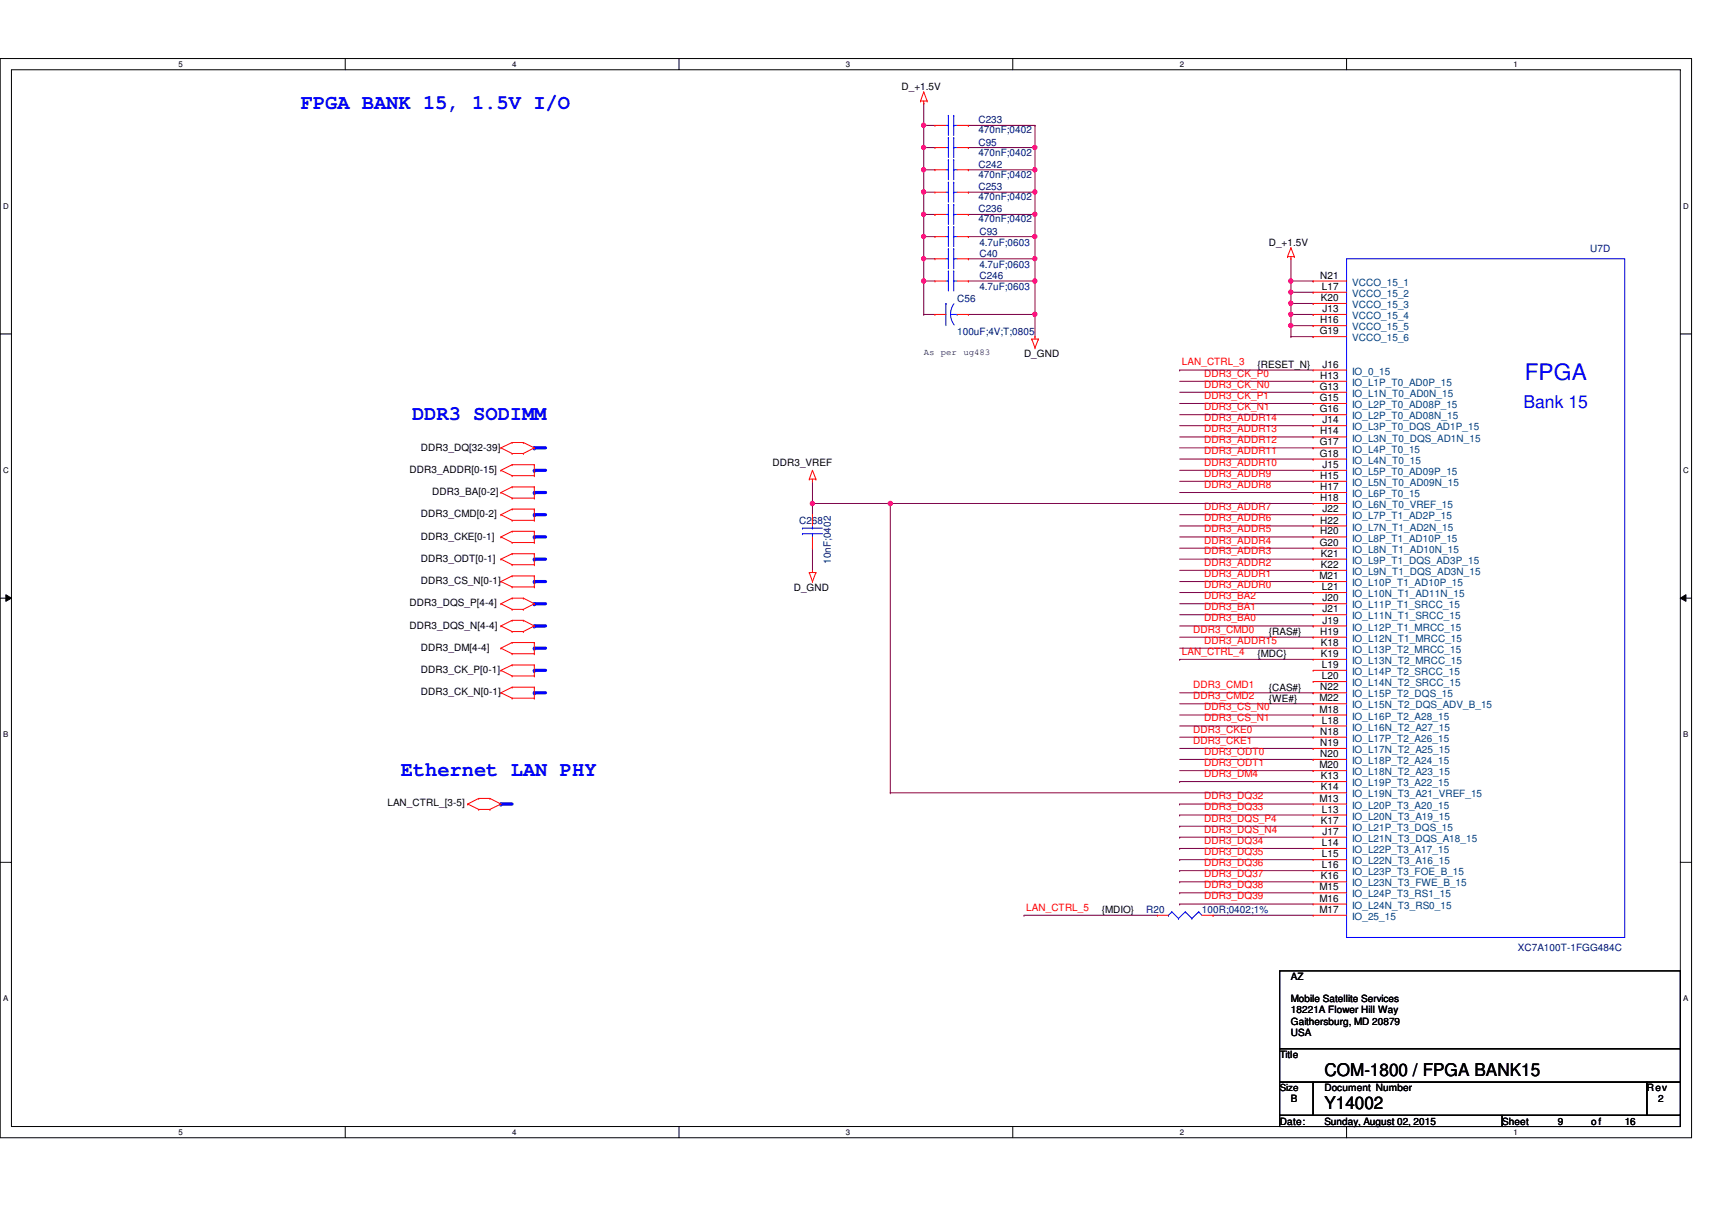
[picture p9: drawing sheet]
<svg xmlns="http://www.w3.org/2000/svg" width="297mm" height="210mm" viewBox="0 0 297 210" stroke-linecap="round" stroke-linejoin="round" font-family="sans-serif">
<path d="M0 10.2h293.5v187.2h-293.5zM2 12.1h289.5v183.4h-289.5z" fill="none" stroke="#000" stroke-width=".17"/>
<g fill="#fff">
<path d="M30.9 10.4h.8v1.5h-.8z"/>
<path d="M30.9 195.7h.8v1.5h-.8z"/>
</g>
<path d="M59.9 10.2v1.9M59.9 195.5v1.9" fill="none" stroke="#000" stroke-width=".17"/>
<g fill="#fff">
<path d="M88.9 10.4h.7v1.5h-.7z"/>
<path d="M88.9 195.7h.7v1.5h-.7z"/>
</g>
<path d="M117.8 10.2v1.9M117.8 195.5v1.9" fill="none" stroke="#000" stroke-width=".17"/>
<g fill="#fff">
<path d="M146.8 10.4h.7v1.5h-.7z"/>
<path d="M146.8 195.7h.7v1.5h-.7z"/>
</g>
<path d="M175.7 10.2v1.9M175.7 195.5v1.9" fill="none" stroke="#000" stroke-width=".17"/>
<g fill="#fff">
<path d="M204.7 10.4h.7v1.5h-.7z"/>
<path d="M204.7 195.7h.7v1.5h-.7z"/>
</g>
<path d="M233.6 10.2v1.9M233.6 195.5v1.9" fill="none" stroke="#000" stroke-width=".17"/>
<g fill="#fff">
<path d="M262.6 10.4h.8v1.5h-.8z"/>
<path d="M262.6 195.7h.8v1.5h-.8z"/>
<path d="M.5 35h1v1.5h-1z"/>
<path d="M292.1 35h.9v1.5h-.9z"/>
<path d="M.5 80.9h1v1.5h-1z"/>
<path d="M292.1 80.9h.9v1.5h-.9z"/>
</g>
<path d="M0 58h2M291.5 58h2" fill="none" stroke="#000" stroke-width=".17"/>
<g fill="#fff">
<path d="M.5 126.7h.9v1.5h-.9z"/>
<path d="M292.1 126.7h.8v1.5h-.8z"/>
</g>
<path d="M0 103.8h2M1 103.2l1 .6-1 .6zM291.5 103.8l1-.6v1.2zM291.5 103.8h2" fill="none" stroke="#000" stroke-width=".17"/>
<path d="M1 103.2l1 .6-1 .6zM291.5 103.8l1-.6v1.2z" fill="#000"/>
<g fill="#fff">
<path d="M.5 172.6h.9v1.5h-.9z"/>
<path d="M292.1 172.6h.8v1.5h-.8z"/>
</g>
<path d="M0 149.6h2M291.5 149.6h2" fill="none" stroke="#000" stroke-width=".17"/>
<path d="M224 48.8h.1M224 44.9v3.9" fill="none" stroke="#800040" stroke-width=".17"/>
<circle cx="223.9" cy="48.8" r=".38" fill="#f0f"/>
<circle cx="223.9" cy="48.8" r=".38" fill="none" stroke="#f0f" stroke-width=".17"/>
<path d="M224 50.7h.1M224 58.4h3.8M227.8 58.4h.1M227.8 48.8h.1M227.8 48.8h-3.8v1.9" fill="none" stroke="#800040" stroke-width=".17"/>
<circle cx="224" cy="50.7" r=".37" fill="#f0f"/>
<circle cx="224" cy="50.7" r=".37" fill="none" stroke="#f0f" stroke-width=".17"/>
<path d="M224 52.7h.1M227.8 50.7h.1M227.8 50.7h-3.8v2" fill="none" stroke="#800040" stroke-width=".17"/>
<circle cx="223.9" cy="52.6" r=".38" fill="#f0f"/>
<circle cx="223.9" cy="52.6" r=".38" fill="none" stroke="#f0f" stroke-width=".17"/>
<path d="M224 54.6h.1M227.8 52.7h.1M227.8 52.7h-3.8v1.9" fill="none" stroke="#800040" stroke-width=".17"/>
<circle cx="224" cy="54.5" r=".37" fill="#f0f"/>
<circle cx="224" cy="54.5" r=".37" fill="none" stroke="#f0f" stroke-width=".17"/>
<path d="M224 56.5h.1M224 56.5h3.8M227.8 54.6h.1M227.8 56.5h.1M227.8 54.6h-3.8v1.9" fill="none" stroke="#800040" stroke-width=".17"/>
<circle cx="224" cy="56.5" r=".37" fill="#f0f"/>
<circle cx="224" cy="56.5" r=".37" fill="none" stroke="#f0f" stroke-width=".17"/>
<path d="M179.6 37.2v3.9M179.6 41.1h.1M224 58.4h.1M224 56.5v1.9" fill="none" stroke="#800040" stroke-width=".17"/>
<circle cx="179.5" cy="37.2" r=".37" fill="#f0f"/>
<circle cx="179.5" cy="37.2" r=".37" fill="none" stroke="#f0f" stroke-width=".17"/>
<path d="M160.3 37.2v3.9M160.3 41.1h.1M179.6 48.8h.1M179.6 44.9h.1M179.6 41.1v7.7" fill="none" stroke="#800040" stroke-width=".17"/>
<circle cx="160.2" cy="37.2" r=".37" fill="#f0f"/>
<circle cx="160.2" cy="37.2" r=".37" fill="none" stroke="#f0f" stroke-width=".17"/>
<path d="M160.3 48.8h.1M160.3 44.9v3.9" fill="none" stroke="#800040" stroke-width=".17"/>
<circle cx="160.2" cy="48.8" r=".38" fill="#f0f"/>
<circle cx="160.2" cy="48.8" r=".38" fill="none" stroke="#f0f" stroke-width=".17"/>
<path d="M160.3 44.9h.1M160.3 41.1v3.8" fill="none" stroke="#800040" stroke-width=".17"/>
<circle cx="160.2" cy="44.9" r=".37" fill="#f0f"/>
<circle cx="160.2" cy="44.9" r=".37" fill="none" stroke="#f0f" stroke-width=".17"/>
<path d="M168 54.6h11.6M179.6 54.6h.1" fill="none" stroke="#800040" stroke-width=".17"/>
<circle cx="179.5" cy="54.5" r=".37" fill="#f0f"/>
<circle cx="179.5" cy="54.5" r=".37" fill="none" stroke="#f0f" stroke-width=".17"/>
<g fill="none" stroke="#800040" stroke-width=".17">
<path d="M160.3 29.5h.1M160.3 33.4h.1M160.3 29.5h1.9M160.3 33.4h1.9M168 21.8h.1M168 29.5h.1M168 33.4h.1M168 29.5h11.6M168 21.8h11.6M179.6 21.8h.1M179.6 25.6h.1M179.6 29.5h.1"/>
<path d="M179.6 21.8v11.6h-11.6M160.3 54.6h.1M160.3 48.8h.1M160.3 54.6h1.9M160.3 48.8v5.8M179.6 48.8h.1M179.6 48.8v5.8"/>
</g>
<circle cx="179.5" cy="29.5" r=".38" fill="#f0f"/>
<circle cx="179.5" cy="29.5" r=".38" fill="none" stroke="#f0f" stroke-width=".17"/>
<path d="M160.3 17.9h.1M160.3 17.9v3.9M160.3 21.8h.1M160.3 29.5h.1M160.3 29.5v3.9M160.3 21.8h1.9" fill="none" stroke="#800040" stroke-width=".17"/>
<circle cx="160.2" cy="29.5" r=".38" fill="#f0f"/>
<circle cx="160.2" cy="29.5" r=".38" fill="none" stroke="#f0f" stroke-width=".17"/>
<path d="M179.6 33.4h.1M179.6 33.4v3.8" fill="none" stroke="#800040" stroke-width=".17"/>
<circle cx="179.5" cy="33.3" r=".38" fill="#f0f"/>
<circle cx="179.5" cy="33.3" r=".38" fill="none" stroke="#f0f" stroke-width=".17"/>
<path d="M160.3 25.6h.1M160.3 25.6v3.9" fill="none" stroke="#800040" stroke-width=".17"/>
<circle cx="160.2" cy="25.6" r=".37" fill="#f0f"/>
<circle cx="160.2" cy="25.6" r=".37" fill="none" stroke="#f0f" stroke-width=".17"/>
<path d="M160.3 21.8h.1M160.3 21.8v3.8" fill="none" stroke="#800040" stroke-width=".17"/>
<circle cx="160.2" cy="21.7" r=".37" fill="#f0f"/>
<circle cx="160.2" cy="21.7" r=".37" fill="none" stroke="#f0f" stroke-width=".17"/>
<path d="M160.3 25.6h.1M160.3 25.6h1.9M168 25.6h.1M168 25.6h11.6" fill="none" stroke="#800040" stroke-width=".17"/>
<circle cx="179.5" cy="25.6" r=".37" fill="#f0f"/>
<circle cx="179.5" cy="25.6" r=".37" fill="none" stroke="#f0f" stroke-width=".17"/>
<path d="M168 48.8h.1M168 48.8h11.6M179.6 54.6h.1M179.6 54.6v3.8" fill="none" stroke="#800040" stroke-width=".17"/>
<circle cx="179.5" cy="48.8" r=".38" fill="#f0f"/>
<circle cx="179.5" cy="48.8" r=".38" fill="none" stroke="#f0f" stroke-width=".17"/>
<path d="M160.3 33.4h.1M160.3 33.4v3.8M160.3 48.8h.1M160.3 48.8h1.9" fill="none" stroke="#800040" stroke-width=".17"/>
<circle cx="160.2" cy="33.3" r=".38" fill="#f0f"/>
<circle cx="160.2" cy="33.3" r=".38" fill="none" stroke="#f0f" stroke-width=".17"/>
<path d="M160.3 37.2h1.9M162.2 37.2h.1M168 37.2h.1M168 37.2h11.6M168 41.1h.1M168 41.1h11.6" fill="none" stroke="#800040" stroke-width=".17"/>
<circle cx="179.5" cy="41" r=".37" fill="#f0f"/>
<circle cx="179.5" cy="41" r=".37" fill="none" stroke="#f0f" stroke-width=".17"/>
<path d="M160.3 41.1h.1M160.3 41.1h1.9" fill="none" stroke="#800040" stroke-width=".17"/>
<circle cx="160.2" cy="41" r=".37" fill="#f0f"/>
<circle cx="160.2" cy="41" r=".37" fill="none" stroke="#f0f" stroke-width=".17"/>
<path d="M168 44.9h.1M168 44.9h11.6" fill="none" stroke="#800040" stroke-width=".17"/>
<circle cx="179.5" cy="44.9" r=".37" fill="#f0f"/>
<circle cx="179.5" cy="44.9" r=".37" fill="none" stroke="#f0f" stroke-width=".17"/>
<g fill="none" stroke="#800040" stroke-width=".17">
<path d="M160.3 44.9h.1M160.3 44.9h1.9M204.7 139.5h.1M204.7 139.5h23.1M204.7 141.4h.1M204.7 147.2h.1M204.7 149.2h.1M204.7 151.1h.1M204.7 153h.1M204.7 154.9h.1M204.7 156.9h.1M204.7 141.4h23.1"/>
<path d="M204.7 147.2h23.1M204.7 149.2h23.1M204.7 151.1h23.1M204.7 153h23.1M204.7 154.9h23.1M204.7 156.9h23.1"/>
</g>
<path d="M92.7 77.7h2" fill="none" stroke="#00f" stroke-width=".55"/>
<circle cx="92.7" cy="77.7" r=".28" fill="#00f"/>
<path d="M92.7 81.6h2" fill="none" stroke="#00f" stroke-width=".55"/>
<circle cx="92.7" cy="81.6" r=".28" fill="#00f"/>
<g fill="none" stroke="#800040" stroke-width=".17">
<path d="M204.7 73.9h23.1M204.7 75.8h23.1M204.7 77.7h23.1M204.7 79.7h23.1M227.8 73.9h.1M227.8 75.8h.1M227.8 77.7h.1M227.8 79.7h.1M204.7 81.6h23.1M204.7 83.5h23.1M204.7 85.5h23.1M204.7 89.3h23.1"/>
<path d="M204.7 91.3h23.1M204.7 93.2h23.1M204.7 95.1h23.1M204.7 99h23.1M204.7 97h23.1M227.8 81.6h.1M227.8 83.5h.1M227.8 85.5h.1M227.8 89.3h.1M227.8 91.3h.1M227.8 93.2h.1M227.8 95.1h.1"/>
<path d="M227.8 99h.1M227.8 97h.1M204.7 100.9h23.1M204.7 102.8h23.1M227.8 100.9h.1M227.8 102.8h.1"/>
</g>
<path d="M92.7 85.5h2" fill="none" stroke="#00f" stroke-width=".55"/>
<circle cx="92.7" cy="85.5" r=".28" fill="#00f"/>
<path d="M204.7 104.8h23.1M204.7 106.7h23.1M204.7 108.6h23.1M227.8 104.8h.1M227.8 106.7h.1M227.8 108.6h.1" fill="none" stroke="#800040" stroke-width=".17"/>
<path d="M92.7 89.3h2" fill="none" stroke="#00f" stroke-width=".55"/>
<circle cx="92.7" cy="89.3" r=".28" fill="#00f"/>
<path d="M204.7 110.6h23.1M227.8 110.6h.1M204.7 120.2h23.1M204.7 122.1h23.1M227.8 120.2h.1M227.8 122.1h.1" fill="none" stroke="#800040" stroke-width=".17"/>
<path d="M92.7 93.2h2" fill="none" stroke="#00f" stroke-width=".55"/>
<circle cx="92.7" cy="93.2" r=".28" fill="#00f"/>
<path d="M204.7 127.9h23.1M204.7 129.9h23.1M227.8 127.9h.1M227.8 129.9h.1" fill="none" stroke="#800040" stroke-width=".17"/>
<path d="M92.7 97h2" fill="none" stroke="#00f" stroke-width=".55"/>
<circle cx="92.7" cy="97" r=".28" fill="#00f"/>
<path d="M204.7 131.8h23.1M204.7 133.7h23.1M227.8 131.8h.1M227.8 133.7h.1" fill="none" stroke="#800040" stroke-width=".17"/>
<path d="M92.7 100.9h2" fill="none" stroke="#00f" stroke-width=".55"/>
<circle cx="92.7" cy="100.9" r=".28" fill="#00f"/>
<path d="M204.7 124.1h23.1M204.7 126h23.1M227.8 124.1h.1M227.8 126h.1" fill="none" stroke="#800040" stroke-width=".17"/>
<path d="M92.7 112.5h2" fill="none" stroke="#00f" stroke-width=".55"/>
<circle cx="92.7" cy="112.5" r=".28" fill="#00f"/>
<path d="M92.7 104.8h2" fill="none" stroke="#00f" stroke-width=".55"/>
<circle cx="92.7" cy="104.8" r=".28" fill="#00f"/>
<path d="M92.7 108.6h2" fill="none" stroke="#00f" stroke-width=".55"/>
<circle cx="92.7" cy="108.6" r=".28" fill="#00f"/>
<path d="M204.7 135.6h.1M204.7 135.6h23.1M204.7 145.3h.1M204.7 143.4h.1M204.7 145.3h23.1M204.7 143.4h23.1" fill="none" stroke="#800040" stroke-width=".17"/>
<path d="M92.7 116.3h2" fill="none" stroke="#00f" stroke-width=".55"/>
<circle cx="92.7" cy="116.3" r=".28" fill="#00f"/>
<path d="M92.7 120.2h2" fill="none" stroke="#00f" stroke-width=".55"/>
<circle cx="92.7" cy="120.2" r=".28" fill="#00f"/>
<path d="M204.7 66.2h23.1M204.7 68.1h23.1M204.7 70h23.1M204.7 72h23.1M227.8 66.2h.1M227.8 68.1h.1M227.8 70h.1M227.8 72h.1M154.5 87.4h.1M154.5 87.4v50.2M204.7 112.5h23.1M227.8 112.5h.1" fill="none" stroke="#800040" stroke-width=".17"/>
<circle cx="154.5" cy="87.4" r=".38" fill="#f0f"/>
<circle cx="154.5" cy="87.4" r=".38" fill="none" stroke="#f0f" stroke-width=".17"/>
<path d="M141 87.4h.1M141 87.4h13.5M154.5 137.6h.1M154.5 137.6h73.3" fill="none" stroke="#800040" stroke-width=".17"/>
<circle cx="140.9" cy="87.4" r=".38" fill="#f0f"/>
<circle cx="140.9" cy="87.4" r=".38" fill="none" stroke="#f0f" stroke-width=".17"/>
<path d="M141 95.1h.1M141 87.4h.1M141 83.5h.1M141 83.5v5.8M141 95.1v3.9M154.5 87.4h.1M154.5 87.4h73.3" fill="none" stroke="#800040" stroke-width=".17"/>
<path d="M86.9 139.5h2" fill="none" stroke="#00f" stroke-width=".55"/>
<circle cx="86.9" cy="139.5" r=".28" fill="#00f"/>
<path d="M204.7 64.2h.1M204.7 64.2h23.1M204.7 114.4h.1M204.7 114.4h23.1M177.7 158.8h.1M177.7 158.8h23.1M210.5 158.8h.1M210.5 158.8h17.3" fill="none" stroke="#800040" stroke-width=".17"/>
<g fill="none" stroke="#f00" stroke-width=".17">
<path d="M159.7 17.5h.1M159.7 17.5h1.2M160.3 17.9h.1M160.3 16h.1M160.3 17.5v.4M160.3 16l-.6 1.5M160.3 16l.6 1.5M160.9 17.5h.1M162.2 37.2h.1M162.2 25.6h.1M162.2 33.4h.1M162.2 29.5h.1"/>
<path d="M162.2 21.8h.1M162.2 37.2h1.9M162.2 25.6h1.9M162.2 33.4h1.9M162.2 29.5h1.9M162.2 21.8h1.9M166.1 37.2h1.9M166.1 25.6h1.9M166.1 33.4h1.9M166.1 29.5h1.9M166.1 21.8h1.9M168 37.2h.1"/>
<path d="M168 25.6h.1M168 33.4h.1M168 29.5h.1M168 21.8h.1M162.2 44.9h.1M162.2 48.8h.1M162.2 54.6h.1M162.2 41.1h.1M162.2 44.9h1.9M162.2 48.8h1.9M162.2 54.6h1.9M162.2 41.1h1.9"/>
<path d="M166.1 44.9h1.9M166.1 48.8h1.9M166.1 54.6h1.9M166.1 41.1h1.9M168 44.9h.1M168 48.8h.1M168 54.6h.1M168 41.1h.1M179 58.8h.1M179 58.8h1.2M179 58.8l.6 1.6M179.6 58.4h.1"/>
<path d="M179.6 58.4v.4M180.2 58.8h.1M180.2 58.8l-.6 1.6M223.4 44.5h.1M223.4 44.5h1.2M224 44.9h.1M224 43h.1M224 44.5v.4M224 43l-.6 1.5M224 43l.6 1.5M224.6 44.5h.1M227.8 48.8h.1"/>
<path d="M227.8 50.7h.1M227.8 52.7h.1M227.8 54.6h.1M227.8 56.5h.1M227.8 58.4h.1M227.8 48.8h5.8M227.8 50.7h5.8M227.8 52.7h5.8M227.8 54.6h5.8M227.8 56.5h5.8M227.8 58.4h5.8M86.9 77.7h.1"/>
<path d="M86.9 77.7l2 1M88.9 76.8h.1M88.9 78.7h.1M88.9 76.8l-2 .9M88.9 76.8h1.9M88.9 78.7h1.9M90.8 76.8h.1M90.8 78.7h.1M90.8 76.8l1.9 .9M92.7 77.7h.1M92.7 77.7l-1.9 1M179.6 60.4h.1"/>
<path d="M227.8 64.2h.1M227.8 66.2h.1M227.8 68.1h.1M227.8 70h.1M227.8 72h.1M227.8 73.9h.1M227.8 75.8h.1M227.8 77.7h.1M227.8 79.7h.1M227.8 64.2h5.8M227.8 66.2h5.8M227.8 68.1h5.8"/>
<path d="M227.8 70h5.8M227.8 72h5.8M227.8 73.9h5.8M227.8 75.8h5.8M227.8 77.7h5.8M227.8 79.7h5.8M86.9 81.6h.1M86.9 85.5h.1M86.9 89.3h.1M86.9 93.2h.1M86.9 97h.1M86.9 81.6l2 .9"/>
<path d="M86.9 85.5l2 .9M86.9 89.3l2 1M86.9 93.2l2 .9M86.9 97l2 1M88.9 82.5h.1M88.9 80.6h.1M88.9 86.4h.1M88.9 84.5h.1M88.9 90.3h.1M88.9 88.3h.1M88.9 94.1h.1M88.9 92.2h.1"/>
<path d="M88.9 98h.1M88.9 96.1h.1M88.9 99.9h.1M88.9 82.5h3.8M88.9 80.6l-2 1M88.9 80.6h3.8M88.9 86.4h3.8M88.9 84.5l-2 1M88.9 84.5h3.8M88.9 90.3h3.8M88.9 88.3l-2 1M88.9 88.3h3.8"/>
<path d="M88.9 94.1h3.8M88.9 92.2l-2 1M88.9 92.2h3.8M88.9 98h3.8M88.9 96.1l-2 .9M88.9 96.1h3.8M88.9 99.9l-2 1M88.9 99.9h3.8M92.7 80.6h.1M92.7 82.5h.1M92.7 84.5h.1M92.7 86.4h.1"/>
<path d="M92.7 88.3h.1M92.7 90.3h.1M92.7 92.2h.1M92.7 94.1h.1M92.7 96.1h.1M92.7 98h.1M92.7 99.9h.1M92.7 80.6v1.9M92.7 84.5v1.9M92.7 88.3v2M92.7 92.2v1.9M92.7 96.1v1.9"/>
<path d="M92.7 99.9v2M140.4 99.4h.1M140.4 83.1h.1M140.4 99.4h1.2M140.4 99.4l.6 1.5M140.4 83.1h1.2M141 99h.1M141 83.5h.1M141 81.6h.1M141 89.3h.1M141 95.1h.1M141 83.1v.4"/>
<path d="M141 89.3v2M141 93.2v1.9M141 99v.4M141 81.6l.6 1.5M141 81.6l-.6 1.5M141.6 99.4h.1M141.6 83.1h.1M141.6 99.4l-.6 1.5M227.8 81.6h.1M227.8 83.5h.1M227.8 85.5h.1M227.8 87.4h.1"/>
<path d="M227.8 89.3h.1M227.8 91.3h.1M227.8 93.2h.1M227.8 95.1h.1M227.8 97h.1M227.8 99h.1M227.8 81.6h5.8M227.8 83.5h5.8M227.8 85.5h5.8M227.8 87.4h5.8M227.8 89.3h5.8M227.8 91.3h5.8"/>
<path d="M227.8 93.2h5.8M227.8 95.1h5.8M227.8 97h5.8M227.8 99h5.8M86.9 100.9h.1M86.9 112.5h.1M86.9 104.8h.1M86.9 108.6h.1M86.9 116.3h.1M86.9 100.9l2 1M86.9 112.5l2 1M86.9 104.8l2 .9"/>
<path d="M86.9 108.6l2 1M86.9 116.3l2 1M88.9 101.9h.1M88.9 113.5h.1M88.9 111.5h.1M88.9 103.8h.1M88.9 105.7h.1M88.9 107.7h.1M88.9 109.6h.1M88.9 117.3h.1M88.9 115.4h.1M88.9 119.3h.1"/>
<path d="M88.9 101.9h3.8M88.9 113.5h3.8M88.9 111.5l-2 1M88.9 111.5h3.8M88.9 103.8l-2 1M88.9 103.8h1.9M88.9 105.7h1.9M88.9 107.7l-2 .9M88.9 107.7h1.9M88.9 109.6h1.9M88.9 117.3h3.8M88.9 115.4l-2 .9"/>
<path d="M88.9 115.4h3.8M88.9 119.3l-2 .9M88.9 119.3h3.8M90.8 103.8h.1M90.8 105.7h.1M90.8 107.7h.1M90.8 109.6h.1M90.8 103.8l1.9 1M90.8 107.7l1.9 .9M92.7 101.9h.1M92.7 111.5h.1M92.7 113.5h.1"/>
<path d="M92.7 104.8h.1M92.7 108.6h.1M92.7 115.4h.1M92.7 117.3h.1M92.7 119.3h.1M92.7 111.5v2M92.7 115.4v1.9M92.7 119.3v1.9M92.7 104.8l-1.9 .9M92.7 108.6l-1.9 1M141 100.9h.1M227.8 100.9h.1"/>
<path d="M227.8 102.8h.1M227.8 104.8h.1M227.8 106.7h.1M227.8 108.6h.1M227.8 110.6h.1M227.8 112.5h.1M227.8 114.4h.1M227.8 116.3h.1M227.8 118.3h.1M227.8 100.9h5.8M227.8 102.8h5.8M227.8 104.8h5.8"/>
<path d="M227.8 106.7h5.8M227.8 108.6h5.8M227.8 110.6h5.8M227.8 112.5h5.8M227.8 114.4h5.8M227.8 116.3h5.8M227.8 118.3h5.8M81.1 139.5h.1M81.1 139.5l2 1M83.1 138.6h.1M83.1 138.6l-2 .9M83.1 138.6h1.9"/>
<path d="M85 138.6h.1M85 138.6l1.9 .9M86.9 120.2h.1M86.9 139.5h.1M86.9 120.2l2 1M86.9 139.5l-1.9 1M88.9 121.2h.1M88.9 121.2h3.8M92.7 121.2h.1M227.8 120.2h.1M227.8 122.1h.1M227.8 124.1h.1"/>
<path d="M227.8 126h.1M227.8 127.9h.1M227.8 129.9h.1M227.8 131.8h.1M227.8 133.7h.1M227.8 135.6h.1M227.8 137.6h.1M227.8 139.5h.1M227.8 120.2h5.8M227.8 122.1h5.8M227.8 124.1h5.8M227.8 126h5.8"/>
<path d="M227.8 127.9h5.8M227.8 129.9h5.8M227.8 131.8h5.8M227.8 133.7h5.8M227.8 135.6h5.8M227.8 137.6h5.8M227.8 139.5h5.8M83.1 140.5h.1M83.1 140.5h1.9M85 140.5h.1M200.8 158.8h.1M200.8 158.8h1.9"/>
<path d="M208.5 158.8h2M210.5 158.8h.1M227.8 141.4h.1M227.8 143.4h.1M227.8 145.3h.1M227.8 147.2h.1M227.8 149.2h.1M227.8 151.1h.1M227.8 153h.1M227.8 154.9h.1M227.8 156.9h.1M227.8 158.8h.1"/>
<path d="M227.8 141.4h5.8M227.8 143.4h5.8M227.8 145.3h5.8M227.8 147.2h5.8M227.8 149.2h5.8M227.8 151.1h5.8M227.8 153h5.8M227.8 154.9h5.8M227.8 156.9h5.8M227.8 158.8h5.8"/>
</g>
<path d="M222 168.5h69.5v13.5h-69.5zM222 182h69.5v5.8h-69.5zM222 187.8h5.8v5.7h-5.8zM222 193.5h38.6v2h-38.6zM227.8 187.8h57.9v5.7h-57.9zM260.6 193.5h30.9v2h-30.9zM285.7 187.8h5.8v5.7h-5.8z" fill="none" stroke="#000" stroke-width=".17"/>
<g fill="none" stroke="#00f" stroke-width=".17">
<path d="M164.1 37.2h.4M164.1 25.6h.4M164.1 33.4h.4M164.1 29.5h.4M164.1 21.8h.4M164.5 37.2h.1M164.5 35.5h.1M164.5 25.6h.1M164.5 23.9h.1M164.5 33.4h.1M164.5 31.6h.1M164.5 39.3h.1"/>
<path d="M164.5 29.5h.1M164.5 27.7h.1M164.5 21.8h.1M164.5 20h.1M164.5 20v3.5M164.5 23.9v3.4M164.5 27.7v3.5M164.5 31.6v3.5M164.5 35.5v3.4M164.5 39.3v3.5M165.5 35.5h.1M165.5 37.2h.1"/>
<path d="M165.5 23.9h.1M165.5 25.6h.1M165.5 31.6h.1M165.5 33.4h.1M165.5 39.3h.1M165.5 27.7h.1M165.5 29.5h.1M165.5 20h.1M165.5 21.8h.1M165.5 20v3.5M165.5 23.9v3.4M165.5 27.7v3.5"/>
<path d="M165.5 31.6v3.5M165.5 35.5v3.4M165.5 39.3v3.5M165.5 37.2h.6M165.5 25.6h.6M165.5 33.4h.6M165.5 29.5h.6M165.5 21.8h.6M164.1 52.7h.1M164.1 44.9h.4M164.1 48.8h.4M164.1 52.7v3.8"/>
<path d="M164.1 41.1h.4M164.5 44.9h.1M164.5 43.2h.1M164.5 48.8h.1M164.5 47h.1M164.5 41.1h.1M164.5 43.2v3.5M164.5 47v3.5M164.9 54.6h1.2M165.5 43.2h.1M165.5 44.9h.1M165.5 47h.1"/>
<path d="M165.5 48.8h.1M165.5 41.1h.1M165.5 44.9h.6M165.5 43.2v3.5M165.5 47v3.5M165.5 48.8h.6M165.5 41.1h.6M165.5 52.7a3.1 3.1 0 0 0 .1 3.7M166.1 54.6h.1M233.6 44.9h48.3v117.8h-48.3zM139.2 92.6h.1M139.2 91.7h.1"/>
<path d="M139.2 92.6h3.5M139.2 91.7h3.5M141 91.7h.1M141 92.6h.1M141 91.3v.4M141 92.6v.6M202.7 158.8h.1M203.3 158.2h.1M203.3 158.2l1.2 1.2M203.3 158.2l-.6 .6M204.5 159.4h.1M205.7 158.2h.1"/>
<path d="M205.7 158.2l1.1 1.2M205.7 158.2l-1.2 1.2M206.8 159.4h.1M208 158.2h.1M208 158.2l.5 .6M208 158.2l-1.2 1.2"/>
</g>
<circle cx="223.9" cy="48.8" r=".38" fill="#f0f"/>
<circle cx="223.9" cy="48.8" r=".38" fill="none" stroke="#f0f" stroke-width=".17"/>
<circle cx="224" cy="50.7" r=".37" fill="#f0f"/>
<circle cx="224" cy="50.7" r=".37" fill="none" stroke="#f0f" stroke-width=".17"/>
<circle cx="223.9" cy="52.6" r=".38" fill="#f0f"/>
<circle cx="223.9" cy="52.6" r=".38" fill="none" stroke="#f0f" stroke-width=".17"/>
<circle cx="224" cy="54.5" r=".37" fill="#f0f"/>
<circle cx="224" cy="54.5" r=".37" fill="none" stroke="#f0f" stroke-width=".17"/>
<circle cx="224" cy="56.5" r=".37" fill="#f0f"/>
<circle cx="224" cy="56.5" r=".37" fill="none" stroke="#f0f" stroke-width=".17"/>
<circle cx="179.5" cy="37.2" r=".37" fill="#f0f"/>
<circle cx="179.5" cy="37.2" r=".37" fill="none" stroke="#f0f" stroke-width=".17"/>
<circle cx="160.2" cy="37.2" r=".37" fill="#f0f"/>
<circle cx="160.2" cy="37.2" r=".37" fill="none" stroke="#f0f" stroke-width=".17"/>
<circle cx="160.2" cy="48.8" r=".38" fill="#f0f"/>
<circle cx="160.2" cy="48.8" r=".38" fill="none" stroke="#f0f" stroke-width=".17"/>
<circle cx="160.2" cy="44.9" r=".37" fill="#f0f"/>
<circle cx="160.2" cy="44.9" r=".37" fill="none" stroke="#f0f" stroke-width=".17"/>
<circle cx="179.5" cy="54.5" r=".37" fill="#f0f"/>
<circle cx="179.5" cy="54.5" r=".37" fill="none" stroke="#f0f" stroke-width=".17"/>
<circle cx="179.5" cy="29.5" r=".38" fill="#f0f"/>
<circle cx="179.5" cy="29.5" r=".38" fill="none" stroke="#f0f" stroke-width=".17"/>
<circle cx="160.2" cy="29.5" r=".38" fill="#f0f"/>
<circle cx="160.2" cy="29.5" r=".38" fill="none" stroke="#f0f" stroke-width=".17"/>
<circle cx="179.5" cy="33.3" r=".38" fill="#f0f"/>
<circle cx="179.5" cy="33.3" r=".38" fill="none" stroke="#f0f" stroke-width=".17"/>
<circle cx="160.2" cy="25.6" r=".37" fill="#f0f"/>
<circle cx="160.2" cy="25.6" r=".37" fill="none" stroke="#f0f" stroke-width=".17"/>
<circle cx="160.2" cy="21.7" r=".37" fill="#f0f"/>
<circle cx="160.2" cy="21.7" r=".37" fill="none" stroke="#f0f" stroke-width=".17"/>
<circle cx="179.5" cy="25.6" r=".37" fill="#f0f"/>
<circle cx="179.5" cy="25.6" r=".37" fill="none" stroke="#f0f" stroke-width=".17"/>
<circle cx="179.5" cy="48.8" r=".38" fill="#f0f"/>
<circle cx="179.5" cy="48.8" r=".38" fill="none" stroke="#f0f" stroke-width=".17"/>
<circle cx="160.2" cy="33.3" r=".38" fill="#f0f"/>
<circle cx="160.2" cy="33.3" r=".38" fill="none" stroke="#f0f" stroke-width=".17"/>
<circle cx="179.5" cy="41" r=".37" fill="#f0f"/>
<circle cx="179.5" cy="41" r=".37" fill="none" stroke="#f0f" stroke-width=".17"/>
<circle cx="160.2" cy="41" r=".37" fill="#f0f"/>
<circle cx="160.2" cy="41" r=".37" fill="none" stroke="#f0f" stroke-width=".17"/>
<circle cx="179.5" cy="44.9" r=".37" fill="#f0f"/>
<circle cx="179.5" cy="44.9" r=".37" fill="none" stroke="#f0f" stroke-width=".17"/>
<circle cx="154.5" cy="87.4" r=".38" fill="#f0f"/>
<circle cx="154.5" cy="87.4" r=".38" fill="none" stroke="#f0f" stroke-width=".17"/>
<circle cx="140.9" cy="87.4" r=".38" fill="#f0f"/>
<circle cx="140.9" cy="87.4" r=".38" fill="none" stroke="#f0f" stroke-width=".17"/>
<text font-size="3.9" fill="#00f" x="264.5" y="65.9">FPGA</text>
<g font-size="3.6" fill="#00f">
<text x="52.2" y="18.9">FPGA BANK 15, 1.5V I/O</text>
<text x="71.5" y="72.9">DDR3 SODIMM</text>
<text x="69.6" y="134.7">Ethernet LAN PHY</text>
</g>
<text font-size="3" fill="#00f" x="264.3" y="70.8">Bank 15</text>
<g font-size="3">
<text x="229.8" y="186.6">COM-1800 / FPGA BANK15</text>
<text x="229.8" y="192.4">Y14002</text>
</g>
<g font-size="1.7">
<text x="156.4" y="15.7">D_+1.5V</text>
<text x="220.1" y="42.7">D_+1.5V</text>
<text x="229.1" y="48.3">N21</text>
<text x="229.2" y="52.2">K20</text>
<text x="229.4" y="50.3">L17</text>
<text x="229" y="58">G19</text>
<text x="229.1" y="56.1">H16</text>
<text x="229.4" y="54.1">J13</text>
<text x="177.7" y="62">D_GND</text>
<text x="218.2" y="63.9">{RESET_N}</text>
<text x="229.1" y="65.7">H13</text>
<text x="229.4" y="63.8">J16</text>
<text x="229" y="67.6">G13</text>
<text x="229" y="69.6">G15</text>
<text x="229" y="71.5">G16</text>
<text x="229" y="77.3">G17</text>
<text x="229.1" y="75.4">H14</text>
<text x="229.4" y="73.4">J14</text>
<text x="71.1" y="82">DDR3_ADDR[0-15]</text>
<text x="73" y="78.2">DDR3_DQ[32-39]</text>
<text x="134" y="80.9">DDR3_VREF</text>
<text x="229" y="79.2">G18</text>
<text x="229.1" y="83.1">H15</text>
<text x="229.4" y="81.2">J15</text>
<text x="73" y="89.8">DDR3_CMD[0-2]</text>
<text x="75" y="85.9">DDR3_BA[0-2]</text>
<text x="229.1" y="85">H17</text>
<text x="229.1" y="87">H18</text>
<text x="229.4" y="88.9">J22</text>
<text x="73" y="93.6">DDR3_CKE[0-1]</text>
<text x="229" y="94.7">G20</text>
<text x="229.1" y="90.8">H22</text>
<text x="229.1" y="92.8">H20</text>
<text x="73" y="97.5">DDR3_ODT[0-1]</text>
<text x="73" y="101.3">DDR3_CS_N[0-1]</text>
<text x="228.9" y="100.5">M21</text>
<text x="229.2" y="96.6">K21</text>
<text x="229.2" y="98.6">K22</text>
<text x="71.1" y="105.2">DDR3_DQS_P[4-4]</text>
<text x="137.7" y="102.5">D_GND</text>
<text x="229.4" y="102.4">L21</text>
<text x="229.4" y="104.4">J20</text>
<text x="229.4" y="106.3">J21</text>
<text x="71.1" y="109.1">DDR3_DQS_N[4-4]</text>
<text x="73" y="112.9">DDR3_DM[4-4]</text>
<text x="220.1" y="110.2">{RAS#}</text>
<text x="229.1" y="110.2">H19</text>
<text x="229.2" y="112.1">K18</text>
<text x="229.4" y="108.2">J19</text>
<text x="73" y="116.8">DDR3_CK_P[0-1]</text>
<text x="218.2" y="114.1">{MDC}</text>
<text x="220.1" y="119.9">{CAS#}</text>
<text x="229.1" y="119.8">N22</text>
<text x="229.2" y="114">K19</text>
<text x="229.4" y="115.9">L19</text>
<text x="229.4" y="117.9">L20</text>
<text x="73" y="120.6">DDR3_CK_N[0-1]</text>
<text x="220.1" y="121.8">{WE#}</text>
<text x="228.9" y="121.7">M22</text>
<text x="228.9" y="123.7">M18</text>
<text x="229.4" y="125.6">L18</text>
<text x="229.1" y="127.5">N18</text>
<text x="229.1" y="129.5">N19</text>
<text x="229.1" y="131.4">N20</text>
<text x="228.9" y="133.3">M20</text>
<text x="229.2" y="135.2">K13</text>
<text x="229.2" y="137.2">K14</text>
<text x="67.2" y="140">LAN_CTRL_[3-5]</text>
<text x="228.9" y="139.1">M13</text>
<text x="229.2" y="143">K17</text>
<text x="229.4" y="141">L13</text>
<text x="229.4" y="146.8">L14</text>
<text x="229.4" y="148.8">L15</text>
<text x="229.4" y="144.9">J17</text>
<text x="228.9" y="154.5">M15</text>
<text x="229.2" y="152.6">K16</text>
<text x="229.4" y="150.7">L16</text>
<text x="191.2" y="158.5">{MDIO}</text>
<text x="228.9" y="156.5">M16</text>
<text x="228.9" y="158.4">M17</text>
<text x="224" y="170.1">AZ</text>
<text x="224" y="173.9">Mobile Satellite Services</text>
<text x="224" y="175.9">18221A Flower Hill Way</text>
<text x="224" y="177.8">Gaithersburg, MD 20879</text>
<text x="224" y="179.7">USA</text>
<text x="222" y="183.6">Title</text>
<text x="222" y="189.3">Size</text>
<text x="224" y="191.3">B</text>
<text x="229.8" y="189.4">Document Number</text>
<text x="285.7" y="189.4">Rev</text>
<text x="287.7" y="191.3">2</text>
<text x="222" y="195.2">Date:</text>
<text x="229.8" y="195.2">Sunday, August 02, 2015</text>
<text x="260.6" y="195.2">Sheet</text>
<text x="270.3" y="195.2">9</text>
<text x="276.1" y="195.2">of</text>
<text x="281.9" y="195.2">16</text>
</g>
<g font-size="1.7" fill="#000080">
<text x="169.8" y="21.4">C233</text>
<text x="169.8" y="23.2">470nF;0402</text>
<text x="169.8" y="25.3">C95</text>
<text x="169.8" y="27.1">470nF;0402</text>
<text x="169.8" y="29.2">C242</text>
<text x="169.8" y="33">C253</text>
<text x="169.8" y="34.8">470nF;0402</text>
<text x="169.8" y="30.9">470nF;0402</text>
<text x="169.8" y="36.9">C236</text>
<text x="169.8" y="38.6">470nF;0402</text>
<text x="169.9" y="40.7">C93</text>
<text x="169.9" y="44.6">C40</text>
<text x="169.9" y="46.5">4.7uF;0603</text>
<text x="169.9" y="42.7">4.7uF;0603</text>
<text x="275.9" y="43.8">U7D</text>
<text x="166.1" y="52.3">C56</text>
<text x="169.9" y="48.5">C246</text>
<text x="169.9" y="50.4">4.7uF;0603</text>
<text x="166.1" y="58.1">100uF;4V;T;0805</text>
<text x="138.6" y="90.9">C268</text>
<text x="144.1" y="97.8" transform="rotate(-90 144.1 97.8)">10nF;0402</text>
<text x="198.9" y="158.5">R20</text>
<text x="208.5" y="158.5">100R;0402;1%</text>
<text x="263.4" y="165.1">XC7A100T-1FGG484C</text>
</g>
<g font-size="1.7" fill="#004080">
<text x="234.6" y="49.6">VCCO_15_1</text>
<text x="234.6" y="51.5">VCCO_15_2</text>
<text x="234.6" y="53.5">VCCO_15_3</text>
<text x="234.6" y="55.4">VCCO_15_4</text>
<text x="234.6" y="57.3">VCCO_15_5</text>
<text x="234.6" y="59.2">VCCO_15_6</text>
<text x="234.6" y="65">IO_0_15</text>
<text x="234.6" y="67">IO_L1P_T0_AD0P_15</text>
<text x="234.6" y="68.9">IO_L1N_T0_AD0N_15</text>
<text x="234.6" y="70.8">IO_L2P_T0_AD08P_15</text>
<text x="234.6" y="72.8">IO_L2P_T0_AD08N_15</text>
<text x="234.6" y="74.7">IO_L3P_T0_DQS_AD1P_15</text>
<text x="234.6" y="76.6">IO_L3N_T0_DQS_AD1N_15</text>
<text x="234.6" y="78.5">IO_L4P_T0_15</text>
<text x="234.6" y="80.5">IO_L4N_T0_15</text>
<text x="234.6" y="82.4">IO_L5P_T0_AD09P_15</text>
<text x="234.6" y="84.3">IO_L5N_T0_AD09N_15</text>
<text x="234.6" y="86.3">IO_L6P_T0_15</text>
<text x="234.6" y="88.2">IO_L6N_T0_VREF_15</text>
<text x="234.6" y="90.1">IO_L7P_T1_AD2P_15</text>
<text x="234.6" y="92.1">IO_L7N_T1_AD2N_15</text>
<text x="234.6" y="94">IO_L8P_T1_AD10P_15</text>
<text x="234.6" y="95.9">IO_L8N_T1_AD10N_15</text>
<text x="234.6" y="97.8">IO_L9P_T1_DQS_AD3P_15</text>
<text x="234.6" y="99.8">IO_L9N_T1_DQS_AD3N_15</text>
<text x="234.6" y="101.7">IO_L10P_T1_AD10P_15</text>
<text x="234.6" y="103.6">IO_L10N_T1_AD11N_15</text>
<text x="234.6" y="105.6">IO_L11P_T1_SRCC_15</text>
<text x="234.6" y="107.5">IO_L11N_T1_SRCC_15</text>
<text x="234.6" y="109.4">IO_L12P_T1_MRCC_15</text>
<text x="234.6" y="111.4">IO_L12N_T1_MRCC_15</text>
<text x="234.6" y="113.3">IO_L13P_T2_MRCC_15</text>
<text x="234.6" y="115.2">IO_L13N_T2_MRCC_15</text>
<text x="234.6" y="117.1">IO_L14P_T2_SRCC_15</text>
<text x="234.6" y="119.1">IO_L14N_T2_SRCC_15</text>
<text x="234.6" y="121">IO_L15P_T2_DQS_15</text>
<text x="234.6" y="122.9">IO_L15N_T2_DQS_ADV_B_15</text>
<text x="234.6" y="124.9">IO_L16P_T2_A28_15</text>
<text x="234.6" y="126.8">IO_L16N_T2_A27_15</text>
<text x="234.6" y="128.7">IO_L17P_T2_A26_15</text>
<text x="234.6" y="130.7">IO_L17N_T2_A25_15</text>
<text x="234.6" y="132.6">IO_L18P_T2_A24_15</text>
<text x="234.6" y="134.5">IO_L18N_T2_A23_15</text>
<text x="234.6" y="136.4">IO_L19P_T3_A22_15</text>
<text x="234.6" y="138.4">IO_L19N_T3_A21_VREF_15</text>
<text x="234.6" y="140.3">IO_L20P_T3_A20_15</text>
<text x="234.6" y="142.2">IO_L20N_T3_A19_15</text>
<text x="234.6" y="144.2">IO_L21P_T3_DQS_15</text>
<text x="234.6" y="146.1">IO_L21N_T3_DQS_A18_15</text>
<text x="234.6" y="148">IO_L22P_T3_A17_15</text>
<text x="234.6" y="150">IO_L22N_T3_A16_15</text>
<text x="234.6" y="151.9">IO_L23P_T3_FOE_B_15</text>
<text x="234.6" y="153.8">IO_L23N_T3_FWE_B_15</text>
<text x="234.6" y="155.7">IO_L24P_T3_RS1_15</text>
<text x="234.6" y="157.7">IO_L24N_T3_RS0_15</text>
<text x="234.6" y="159.6">IO_25_15</text>
</g>
<g font-size="1.7" fill="#f00">
<text x="205.1" y="63.4">LAN_CTRL_3</text>
<text x="208.9" y="65.4">DDR3_CK_P0</text>
<text x="208.9" y="67.3">DDR3_CK_N0</text>
<text x="208.9" y="69.2">DDR3_CK_P1</text>
<text x="208.9" y="71.2">DDR3_CK_N1</text>
<text x="208.9" y="73.1">DDR3_ADDR14</text>
<text x="208.9" y="75">DDR3_ADDR13</text>
<text x="208.9" y="76.9">DDR3_ADDR12</text>
<text x="208.9" y="78.9">DDR3_ADDR11</text>
<text x="208.9" y="80.8">DDR3_ADDR10</text>
<text x="208.9" y="82.7">DDR3_ADDR9</text>
<text x="208.9" y="84.7">DDR3_ADDR8</text>
<text x="208.9" y="88.5">DDR3_ADDR7</text>
<text x="208.9" y="90.5">DDR3_ADDR6</text>
<text x="208.9" y="92.4">DDR3_ADDR5</text>
<text x="208.9" y="94.3">DDR3_ADDR4</text>
<text x="208.9" y="98.2">DDR3_ADDR2</text>
<text x="208.9" y="100.1">DDR3_ADDR1</text>
<text x="208.9" y="96.2">DDR3_ADDR3</text>
<text x="208.9" y="102">DDR3_ADDR0</text>
<text x="208.9" y="104">DDR3_BA2</text>
<text x="208.9" y="105.9">DDR3_BA1</text>
<text x="208.9" y="107.8">DDR3_BA0</text>
<text x="205.1" y="113.6">LAN_CTRL_4</text>
<text x="207" y="109.8">DDR3_CMD0</text>
<text x="208.9" y="111.7">DDR3_ADDR15</text>
<text x="207" y="119.4">DDR3_CMD1</text>
<text x="207" y="121.3">DDR3_CMD2</text>
<text x="208.9" y="123.3">DDR3_CS_N0</text>
<text x="208.9" y="125.2">DDR3_CS_N1</text>
<text x="207" y="127.1">DDR3_CKE0</text>
<text x="207" y="129.1">DDR3_CKE1</text>
<text x="208.9" y="131">DDR3_ODT0</text>
<text x="208.9" y="132.9">DDR3_ODT1</text>
<text x="208.9" y="134.8">DDR3_DM4</text>
<text x="208.9" y="138.7">DDR3_DQ32</text>
<text x="208.9" y="140.6">DDR3_DQ33</text>
<text x="208.9" y="142.6">DDR3_DQS_P4</text>
<text x="208.9" y="146.4">DDR3_DQ34</text>
<text x="208.9" y="148.4">DDR3_DQ35</text>
<text x="208.9" y="144.5">DDR3_DQS_N4</text>
<text x="208.9" y="150.3">DDR3_DQ36</text>
<text x="208.9" y="152.2">DDR3_DQ37</text>
<text x="208.9" y="154.1">DDR3_DQ38</text>
<text x="178.1" y="158">LAN_CTRL_5</text>
<text x="208.9" y="156.1">DDR3_DQ39</text>
</g>
<g font-size="1.6">
<text x="160.3" y="61.6">As per</text>
<text x="167.2" y="61.6">ug483</text>
</g>
<g font-size="1.4">
<text x="30.9" y="11.6">5</text>
<text x="88.9" y="11.6">4</text>
<text x="146.8" y="11.6">3</text>
<text x="204.7" y="11.6">2</text>
<text x="262.6" y="11.6">1</text>
<text x=".5" y="36.2">D</text>
<text x="292.1" y="36.2">D</text>
<text x=".5" y="82.1">C</text>
<text x="292.1" y="82.1">C</text>
<text x=".5" y="127.9">B</text>
<text x="292.1" y="127.9">B</text>
<text x=".5" y="173.8">A</text>
<text x="292.1" y="173.8">A</text>
<text x="30.9" y="196.9">5</text>
<text x="88.9" y="196.9">4</text>
<text x="146.8" y="196.9">3</text>
<text x="204.7" y="196.9">2</text>
<text x="262.6" y="196.9">1</text>
</g>
</svg>
